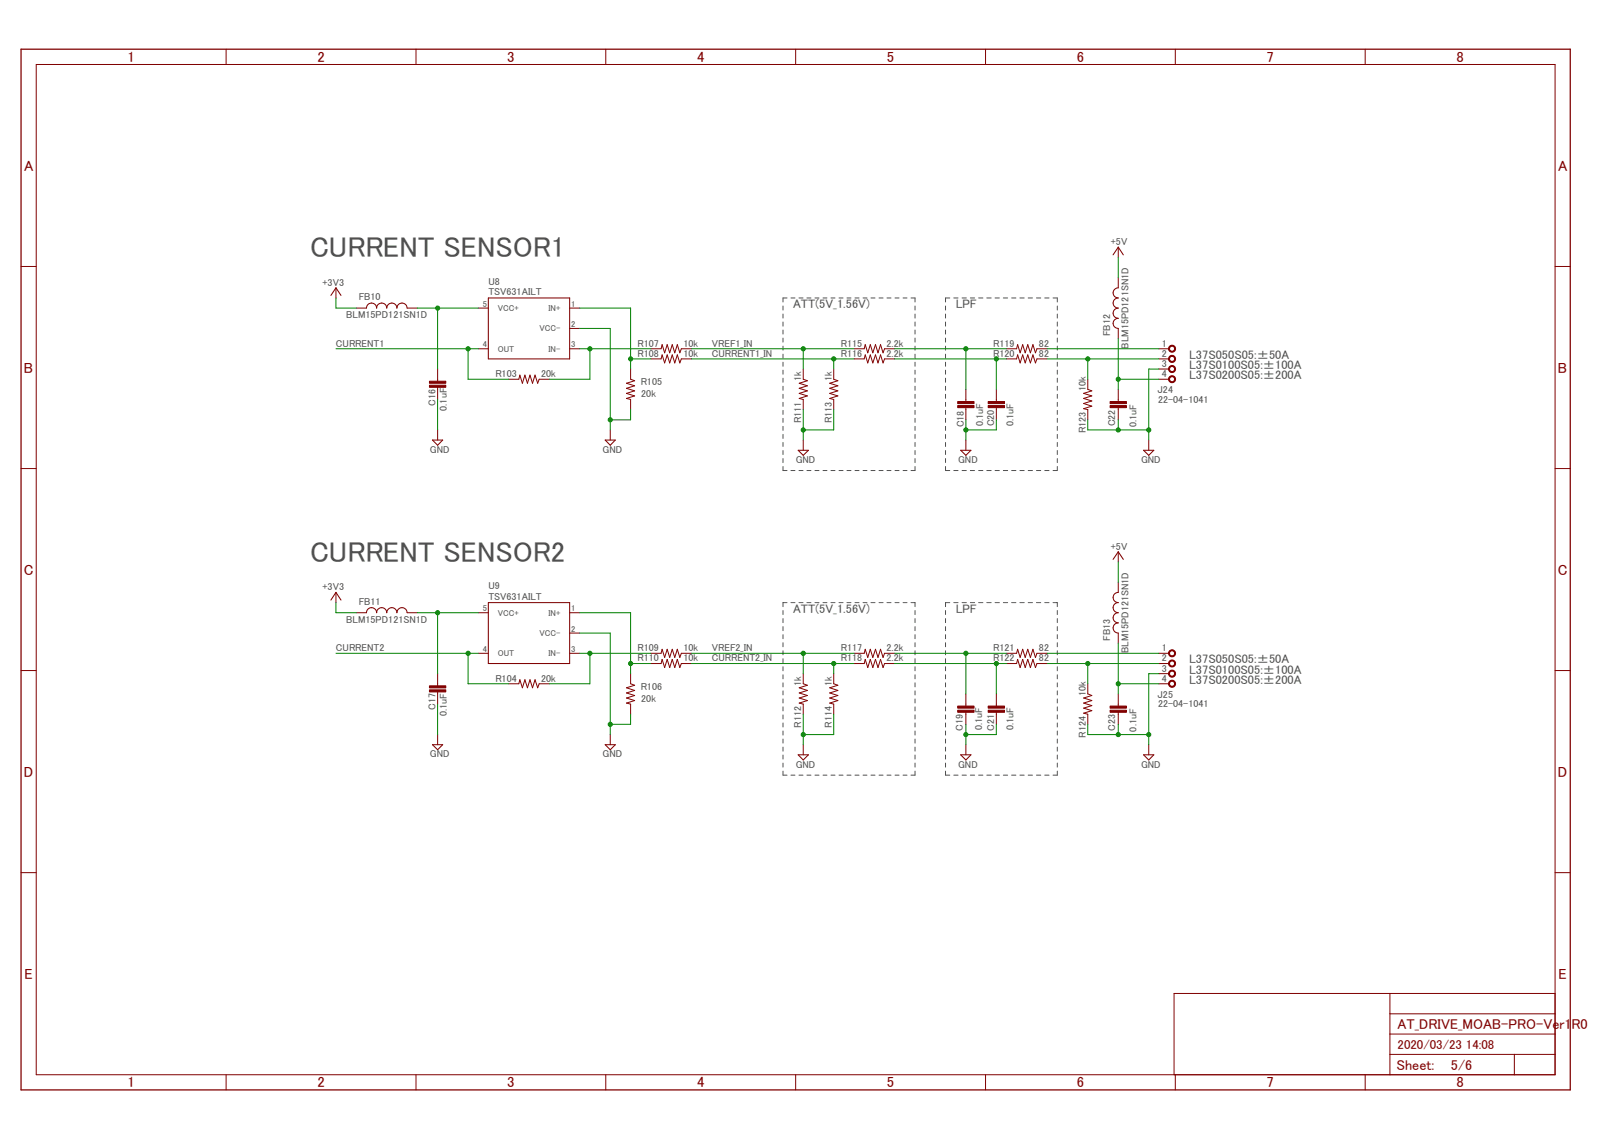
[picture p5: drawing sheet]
<svg xmlns="http://www.w3.org/2000/svg" width="297mm" height="210mm" viewBox="0 0 297 210" stroke-linecap="round" stroke-linejoin="round" font-family="sans-serif">
<g fill="none" stroke="#505050" stroke-width=".18">
<path d="M144.1 56.3v.8M144.1 57.8v.8M144.1 59.3v.7M144.8 54.9h-.7v.7M145.6 54.9h.7M147 54.9h.8M148.5 54.9h.7M150 54.9h.7M151.5 54.9h.7M152.9 54.9h.8M154.4 54.9h.8M155.9 54.9h.7"/>
<path d="M157.4 54.9h.7M158.8 54.9h.8M160.3 54.9h.7M161.8 54.9h.7M163.2 54.9h.8M164.7 54.9h.8M166.2 54.9h.7M167.7 54.9h.7v.7M168.4 56.3v.8M168.4 57.8v.8M168.4 59.3v.7M174 56.3v.8"/>
<path d="M174 57.8v.8M174 59.3v.7M174.8 54.9h-.8v.7M175.5 54.9h.8M177.1 54.9h.7M178.6 54.9h.8M180.1 54.9h.8M181.6 54.9h.8M183.1 54.9h.8M184.7 54.9h.7M186.2 54.9h.8M187.7 54.9h.8"/>
<path d="M189.2 54.9h.8M190.8 54.9h.7M192.3 54.9h.8M193.8 54.9h.8v.7M194.6 56.3v.8M194.6 57.8v.8M194.6 59.3v.7M144.1 60.8v.7M144.1 62.3v.7M144.1 63.7v.8M144.1 65.2v.8M144.1 66.7v.7"/>
<path d="M144.1 68.2v.7M144.1 69.6v.8M144.1 71.1v.8M144.1 72.6v.7M144.1 74.1v.7M144.1 75.6v.7M144.1 77v.8M144.1 78.5v.7M144.1 80v.7M168.4 60.8v.7M168.4 62.3v.7M168.4 63.7v.8"/>
<path d="M168.4 65.2v.8M168.4 66.7v.7M168.4 68.2v.7M168.4 69.6v.8M168.4 71.1v.8M168.4 72.6v.7M168.4 74.1v.7M168.4 75.6v.7M168.4 77v.8M168.4 78.5v.7M168.4 80v.7M174 60.8v.7"/>
<path d="M174 62.3v.7M174 63.7v.8M174 65.2v.8M174 66.7v.7M174 68.2v.7M174 69.6v.8M174 71.1v.8M174 72.6v.7M174 74.1v.7M174 75.6v.7M174 77v.8M174 78.5v.7"/>
<path d="M174 80v.7M194.6 60.8v.7M194.6 62.3v.7M194.6 63.7v.8M194.6 65.2v.8M194.6 66.7v.7M194.6 68.2v.7M194.6 69.6v.8M194.6 71.1v.8M194.6 72.6v.7M194.6 74.1v.7M194.6 75.6v.7"/>
<path d="M194.6 77v.8M194.6 78.5v.7M194.6 80v.7M144.1 85.9v.7h.7M144.1 81.5v.7M144.1 83v.7M144.1 84.4v.8M145.6 86.6h.7M147 86.6h.8M148.5 86.6h.7M150 86.6h.7M151.5 86.6h.7"/>
<path d="M152.9 86.6h.8M154.4 86.6h.8M155.9 86.6h.7M157.4 86.6h.7M158.8 86.6h.8M160.3 86.6h.7M161.8 86.6h.7M163.2 86.6h.8M164.7 86.6h.8M166.2 86.6h.7M168.4 85.9v.7h-.7M168.4 81.5v.7"/>
<path d="M168.4 83v.7M168.4 84.4v.8M174 81.5v.7M174 83v.7M174 84.4v.8M174 85.9v.7h.8M175.5 86.6h.8M177.1 86.6h.7M178.6 86.6h.8M180.1 86.6h.8M181.6 86.6h.8M183.1 86.6h.8"/>
<path d="M184.7 86.6h.7M186.2 86.6h.8M187.7 86.6h.8M189.2 86.6h.8M190.8 86.6h.7M192.3 86.6h.8M194.6 85.9v.7h-.8M194.6 81.5v.7M194.6 83v.7M194.6 84.4v.8M144.1 112.4v.8M144.1 113.9v.7"/>
<path d="M144.1 115.4v.7M144.1 116.9v.7M144.1 118.3v.8M144.1 119.8v.8M144.8 111h-.7v.7M145.6 111h.7M147 111h.8M148.5 111h.7M150 111h.7M151.5 111h.7M152.9 111h.8M154.4 111h.8"/>
<path d="M155.9 111h.7M157.4 111h.7M158.8 111h.8M160.3 111h.7M161.8 111h.7M163.2 111h.8M164.7 111h.8M166.2 111h.7M167.7 111h.7v.7M168.4 112.4v.8M168.4 113.9v.7M168.4 115.4v.7"/>
<path d="M168.4 116.9v.7M168.4 118.3v.8M168.4 119.8v.8M174 112.4v.8M174 113.9v.7M174 115.4v.7M174 116.9v.7M174 118.3v.8M174 119.8v.8M174.8 111h-.8v.7M175.5 111h.8M177.1 111h.7"/>
<path d="M178.6 111h.8M180.1 111h.8M181.6 111h.8M183.1 111h.8M184.7 111h.7M186.2 111h.8M187.7 111h.8M189.2 111h.8M190.8 111h.7M192.3 111h.8M193.8 111h.8v.7M194.6 112.4v.8"/>
<path d="M194.6 113.9v.7M194.6 115.4v.7M194.6 116.9v.7M194.6 118.3v.8M194.6 119.8v.8M144.1 121.3v.7M144.1 122.8v.7M144.1 124.2v.8M144.1 125.7v.8M144.1 127.2v.8M144.1 128.7v.7M144.1 130.2v.7"/>
<path d="M144.1 131.6v.8M144.1 133.1v.8M144.1 134.6v.7M144.1 136.1v.7M144.1 137.6v.7M144.1 139v.8M168.4 121.3v.7M168.4 122.8v.7M168.4 124.2v.8M168.4 125.7v.8M168.4 127.2v.8M168.4 128.7v.7"/>
<path d="M168.4 130.2v.7M168.4 131.6v.8M168.4 133.1v.8M168.4 134.6v.7M168.4 136.1v.7M168.4 137.6v.7M168.4 139v.8M174 121.3v.7M174 122.8v.7M174 124.2v.8M174 125.7v.8M174 127.2v.8"/>
<path d="M174 128.7v.7M174 130.2v.7M174 131.6v.8M174 133.1v.8M174 134.6v.7M174 136.1v.7M174 137.6v.7M174 139v.8M194.6 121.3v.7M194.6 122.8v.7M194.6 124.2v.8M194.6 125.7v.8"/>
<path d="M194.6 127.2v.8M194.6 128.7v.7M194.6 130.2v.7M194.6 131.6v.8M194.6 133.1v.8M194.6 134.6v.7M194.6 136.1v.7M194.6 137.6v.7M194.6 139v.8M144.1 140.5v.7M144.1 142v.7h.7M145.6 142.7h.7"/>
<path d="M147 142.7h.8M148.5 142.7h.7M150 142.7h.7M151.5 142.7h.7M152.9 142.7h.8M154.4 142.7h.8M155.9 142.7h.7M157.4 142.7h.7M158.8 142.7h.8M160.3 142.7h.7M161.8 142.7h.7M163.2 142.7h.8"/>
<path d="M164.7 142.7h.8M166.2 142.7h.7M168.4 140.5v.7M168.4 142v.7h-.7M174 140.5v.7M174 142v.7h.8M175.5 142.7h.8M177.1 142.7h.7M178.6 142.7h.8M180.1 142.7h.8M181.6 142.7h.8M183.1 142.7h.8"/>
<path d="M184.7 142.7h.7M186.2 142.7h.8M187.7 142.7h.8M189.2 142.7h.8M190.8 142.7h.7M192.3 142.7h.8M194.6 140.5v.7M194.6 142v.7h-.8"/>
</g>
<g fill="none" stroke="#800000" stroke-width=".18">
<path d="M6.7 11.9h279.5v186h-279.5zM41.6 9.1v2.8M76.6 9.1v2.8M111.5 9.1v2.8M146.4 9.1v2.8M181.4 9.1v2.8M216.3 9.1v2.8M251.2 9.1v2.8M3.9 49.1h2.8M61.8 53v1.9M65.6 56.7h1.8M74.9 56.7h1.9"/>
<path d="M88 56.7h1.9M104.8 56.7h1.9M205.8 45.5v1.9M205.8 51.1v1.9M286.2 49.1h2.8M80.5 67.9v2.3M80.5 71.3v2.3M80.5 79.2v1.8M88 64.2h1.9M93.6 69.8h1.9l.2-.7 .4 1.5 .5-1.5 .5 1.5 .4-1.5 .5 1.5 .5-1.5 .5 1.5 .2-.8h1.9M104.8 64.2h1.9M104.8 60.5h1.9"/>
<path d="M112.3 79.2v1.8M116.1 67.9v1.9l.7 .3-1.5 .5 1.5 .4-1.5 .5 1.5 .5-1.5 .4 1.5 .5-1.5 .5 .8 .2v1.8M119.8 66.1h1.9l.2-.8 .4 1.5 .5-1.5 .5 1.5 .4-1.5 .5 1.5 .5-1.5 .4 1.5 .3-.7h1.9M119.8 64.2h1.9l.2-.7 .4 1.5 .5-1.5 .5 1.5 .4-1.5 .5 1.5 .5-1.5 .4 1.5 .3-.8h1.9M147.8 67.9v1.9l.8 .3-1.5 .5 1.5 .4-1.5 .5 1.5 .5-1.5 .4 1.5 .5-1.5 .5 .7 .2v1.8M153.4 67.9v1.9l.8 .3-1.5 .5 1.5 .4-1.5 .5 1.5 .5-1.5 .4 1.5 .5-1.5 .5 .7 .2v1.8M157.2 66.1h1.8l.2-.8 .5 1.5 .5-1.5 .4 1.5 .5-1.5 .5 1.5 .5-1.5 .4 1.5 .3-.7h1.9M157.2 64.2h1.8l.2-.7 .5 1.5 .5-1.5 .4 1.5 .5-1.5 .5 1.5 .5-1.5 .4 1.5 .3-.8h1.9M177.8 71.7v2.2M177.8 75.1v2.2M183.4 71.7v2.2M183.4 75.1v2.2"/>
<path d="M185.2 66.1h1.9l.2-.8 .4 1.5 .5-1.5 .5 1.5 .4-1.5 .5 1.5 .5-1.5 .5 1.5 .2-.7h1.9M185.2 64.2h1.9l.2-.7 .4 1.5 .5-1.5 .5 1.5 .4-1.5 .5 1.5 .5-1.5 .5 1.5 .2-.8h1.9M200.2 69.8v1.9l.7 .3-1.5 .4 1.5 .5-1.5 .5 1.5 .4-1.5 .5 1.5 .5-1.5 .4 .8 .2v1.9M205.8 60.5v1.8M205.8 71.7v2.2M205.8 75.1v2.2M3.9 86.3h2.8M147.8 81v1.9M177.8 81v1.9M211.4 81v1.9M286.2 86.3h2.8M61.8 109.1v1.9"/>
<path d="M65.6 112.8h1.8M74.9 112.8h1.9M88 112.8h1.9M104.8 112.8h1.9M104.8 116.6h1.9M205.8 101.6v1.9M205.8 107.2v1.9M205.8 116.6v1.8M3.9 123.5h2.8M80.5 124v2.3M80.5 127.4v2.2M80.5 135.3v1.8"/>
<path d="M88 120.3h1.9M93.6 125.9h1.9l.2-.7 .4 1.4 .5-1.4 .5 1.4 .4-1.4 .5 1.4 .5-1.4 .5 1.4 .2-.7h1.9M104.8 120.3h1.9M112.3 135.3v1.8M116.1 124v1.9l.7 .3-1.5 .4 1.5 .5-1.5 .5 1.5 .5-1.5 .4 1.5 .5-1.5 .5 .8 .1v1.9M119.8 122.2h1.9l.2-.8 .4 1.5 .5-1.5 .5 1.5 .4-1.5 .5 1.5 .5-1.5 .4 1.5 .3-.7h1.9M119.8 120.3h1.9l.2-.8 .4 1.6 .5-1.6 .5 1.6 .4-1.6 .5 1.6 .5-1.6 .4 1.6 .3-.8h1.9M147.8 124v1.9l.8 .3-1.5 .4 1.5 .5-1.5 .5 1.5 .5-1.5 .4 1.5 .5-1.5 .5 .7 .1v1.9M147.8 137.1v1.9M153.4 124v1.9l.8 .3-1.5 .4 1.5 .5-1.5 .5 1.5 .5-1.5 .4 1.5 .5-1.5 .5 .7 .1v1.9M157.2 122.2h1.8l.2-.8 .5 1.5 .5-1.5 .4 1.5 .5-1.5 .5 1.5 .5-1.5 .4 1.5 .3-.7h1.9M157.2 120.3h1.8l.2-.8 .5 1.6 .5-1.6 .4 1.6 .5-1.6 .5 1.6 .5-1.6 .4 1.6 .3-.8h1.9"/>
<path d="M177.8 127.8v2.2M177.8 131.1v2.3M177.8 137.1v1.9M183.4 127.8v2.2M183.4 131.1v2.3M185.2 122.2h1.9l.2-.8 .4 1.5 .5-1.5 .5 1.5 .4-1.5 .5 1.5 .5-1.5 .5 1.5 .2-.7h1.9M185.2 120.3h1.9l.2-.8 .4 1.6 .5-1.6 .5 1.6 .4-1.6 .5 1.6 .5-1.6 .5 1.6 .2-.8h1.9M200.2 125.9v1.9l.7 .3-1.5 .4 1.5 .5-1.5 .5 1.5 .4-1.5 .5 1.5 .5-1.5 .4 .8 .2v1.9M205.8 127.8v2.2M205.8 131.1v2.3M211.4 137.1v1.9M286.2 123.5h2.8"/>
<path d="M3.9 160.7h2.8M286.2 160.7h2.8M41.6 197.9v2.8M76.6 197.9v2.8M111.5 197.9v2.8M146.4 197.9v2.8M181.4 197.9v2.8M216.3 197.9v2.8M251.2 197.9v2.8M255.8 194.1h30.4M255.8 182.9v15M255.8 190.4h30.4"/>
<path d="M255.8 186.7h30.4M278.7 194.1v3.8M286.2 182.9h-70.1v15"/>
</g>
<path d="M3.9 9.1h285.1v191.6h-285.1z" fill="none" stroke="#800000" stroke-width=".23"/>
<g fill="none" stroke="#800000" stroke-width=".19">
<path d="M60.9 54.4l.9-1.4 1 1.4M67.4 56.7a.94 .94 0 0 1 1-.9 .94 .94 0 0 1 .9 .9 .93 .93 0 0 1 1-.9 .93 .93 0 0 1 .9 .9 .93 .93 0 0 1 .9-.9 .93 .93 0 0 1 .9 .9 .94 .94 0 0 1 1-.9 .94 .94 0 0 1 .9 .9M89.9 54.9h14.9v11.2h-14.9zM204.9 46.9l.9-1.4 .9 1.4M205.8 53a.93 .93 0 0 0-.9 .9 .93 .93 0 0 0 .9 1 .93 .93 0 0 0-.9 .9 .93 .93 0 0 0 .9 .9 .94 .94 0 0 0-.9 1 .94 .94 0 0 0 .9 .9 .93 .93 0 0 0-.9 .9 .93 .93 0 0 0 .9 1M213.3 64.2h1.8M213.3 66.1h1.8M213.3 67.9h1.8M213.3 69.8h1.8M79.6 81h1.9l-1 1zM111.4 81h1.8l-.9 1zM146.9 82.9h1.9l-1 .9z"/>
<path d="M176.8 82.9h1.9l-.9 .9zM210.5 82.9h1.8l-.9 .9zM60.9 110.5l.9-1.4 1 1.4M67.4 112.8a.94 .94 0 0 1 1-.9 .94 .94 0 0 1 .9 .9 .93 .93 0 0 1 1-.9 .93 .93 0 0 1 .9 .9 .93 .93 0 0 1 .9-.9 .93 .93 0 0 1 .9 .9 .94 .94 0 0 1 1-.9 .94 .94 0 0 1 .9 .9M89.9 111h14.9v11.2h-14.9zM204.9 103l.9-1.4 .9 1.4M205.8 109.1a.94 .94 0 0 0-.9 .9 .94 .94 0 0 0 .9 1 .93 .93 0 0 0-.9 .9 .93 .93 0 0 0 .9 .9 .93 .93 0 0 0-.9 .9 .93 .93 0 0 0 .9 1 .94 .94 0 0 0-.9 .9 .94 .94 0 0 0 .9 1M79.6 137.1h1.9l-1 .9zM111.4 137.1h1.8l-.9 .9zM146.9 139h1.9l-1 .9zM176.8 139h1.9l-.9 .9zM210.5 139h1.8l-.9 .9z"/>
<path d="M213.3 120.3h1.8M213.3 122.2h1.8M213.3 124h1.8M213.3 125.9h1.8"/>
</g>
<g fill="#800000" stroke="#800000" stroke-width=".18">
<path d="M215.2 63.8a.65 .65 0 0 1 1.1 .1 .65 .65 0 0 1-.4 .9 .65 .65 0 0 1-.8-.6h.1a.46 .46 0 0 1 .7-.4 .46 .46 0 0 1 .1 .8 .46 .46 0 0 1-.7-.2l-.1-.2h-.1z" fill-rule="evenodd"/>
<path d="M215.2 65.6a.65 .65 0 0 1 1.1 .1 .65 .65 0 0 1-.4 1 .65 .65 0 0 1-.8-.6h.1a.46 .46 0 0 1 .7-.4 .46 .46 0 0 1 .1 .8 .46 .46 0 0 1-.7-.2l-.1-.2h-.1z" fill-rule="evenodd"/>
<path d="M215.2 67.5a.65 .65 0 0 1 1.1 .1 .65 .65 0 0 1-.4 1 .65 .65 0 0 1-.8-.7h.1a.46 .46 0 0 1 .7-.3 .46 .46 0 0 1 .1 .7 .46 .46 0 0 1-.7-.2l-.1-.2h-.1z" fill-rule="evenodd"/>
<path d="M215.2 69.4a.65 .65 0 0 1 1.1 .1 .65 .65 0 0 1-.4 .9 .65 .65 0 0 1-.8-.6h.1a.47 .47 0 0 1 .7-.4 .47 .47 0 0 1 .1 .8 .47 .47 0 0 1-.7-.2l-.1-.2h-.1z" fill-rule="evenodd"/>
<path d="M215.2 119.8a.65 .65 0 0 1 1.1 .1 .65 .65 0 0 1-.4 1 .65 .65 0 0 1-.8-.6h.1a.46 .46 0 0 1 .7-.4 .46 .46 0 0 1 .1 .8 .46 .46 0 0 1-.7-.2l-.1-.2h-.1z" fill-rule="evenodd"/>
<path d="M215.2 121.7a.65 .65 0 0 1 1.1 .1 .65 .65 0 0 1-.4 1 .65 .65 0 0 1-.8-.6h.1a.46 .46 0 0 1 .7-.4 .46 .46 0 0 1 .1 .7 .46 .46 0 0 1-.7-.2l-.1-.1h-.1z" fill-rule="evenodd"/>
<path d="M215.2 123.6a.65 .65 0 0 1 1.1 .1 .65 .65 0 0 1-.4 1 .65 .65 0 0 1-.8-.7h.1a.46 .46 0 0 1 .7-.3 .46 .46 0 0 1 .1 .7 .46 .46 0 0 1-.7-.2l-.1-.2h-.1z" fill-rule="evenodd"/>
<path d="M215.2 125.5a.65 .65 0 0 1 1.1 0 .65 .65 0 0 1-.4 1 .65 .65 0 0 1-.8-.6h.1a.46 .46 0 0 1 .7-.4 .46 .46 0 0 1 .1 .8 .46 .46 0 0 1-.7-.2l-.1-.2h-.1z" fill-rule="evenodd"/>
</g>
<g fill="#800000" stroke="#800000" stroke-width=".18">
<path d="M204.3 74.7h3v.4h-3z"/>
<path d="M204.3 73.9h3v.4h-3z"/>
<path d="M181.9 74.7h3v.4h-3z"/>
<path d="M181.9 73.9h3v.4h-3z"/>
<path d="M176.3 74.7h3v.4h-3z"/>
<path d="M176.3 73.9h3v.4h-3z"/>
<path d="M79 70.9h3v.4h-3z"/>
<path d="M79 70.2h3v.4h-3z"/>
<path d="M204.3 130.8h3v.3h-3z"/>
<path d="M204.3 130h3v.4h-3z"/>
<path d="M181.9 130.8h3v.3h-3z"/>
<path d="M181.9 130h3v.4h-3z"/>
<path d="M176.3 130.8h3v.3h-3z"/>
<path d="M176.3 130h3v.4h-3z"/>
<path d="M79 127h3v.4h-3z"/>
<path d="M79 126.3h3v.4h-3z"/>
</g>
<g fill="none" stroke="#008000" stroke-width=".18">
<path d="M61.8 54.9v1.8h3.8M76.8 56.7h11.2M80.5 56.7v11.2M106.7 56.7h9.4v11.2M205.8 47.4v3.7M61.8 64.2h26.2M80.5 73.6v5.6M86.1 64.2v5.6h7.5M106.7 60.5h5.6v18.7M106.7 64.2h13.1M108.6 64.2v5.6h-7.5M116.1 75.4v1.9h-3.8"/>
<path d="M116.1 66.1h3.7M127.3 66.1h29.9M127.3 64.2h29.9M147.8 64.2v3.7M147.8 75.4v5.6M153.4 75.4v3.8h-5.6M153.4 66.1v1.8M164.7 66.1h20.5M164.7 64.2h20.5M177.8 64.2v7.5M177.8 77.3v3.7M183.4 77.3v1.9h-5.6"/>
<path d="M183.4 66.1v5.6M192.7 66.1h20.6M192.7 64.2h20.6M200.2 77.3v1.9h11.2M200.2 66.1v3.7M205.8 62.3v9.4M205.8 77.3v1.9M205.8 69.8h7.5M213.3 67.9h-1.9v13.1M61.8 111v1.8h3.8M76.8 112.8h11.2M80.5 112.8v11.2"/>
<path d="M106.7 116.6h5.6v18.7M106.7 112.8h9.4v11.2M205.8 103.5v3.7M205.8 118.4v9.4M61.8 120.3h26.2M80.5 129.6v5.7M86.1 120.3v5.6h7.5M106.7 120.3h13.1M108.6 120.3v5.6h-7.5M116.1 131.5v1.9h-3.8M116.1 122.2h3.7M127.3 122.2h29.9"/>
<path d="M127.3 120.3h29.9M147.8 120.3v3.7M147.8 131.5v5.6M153.4 122.2v1.8M153.4 131.5v3.8h-5.6M164.7 122.2h20.5M164.7 120.3h20.5M177.8 120.3v7.5M177.8 133.4v3.7M183.4 122.2v5.6M183.4 133.4v1.9h-5.6M192.7 122.2h20.6"/>
<path d="M192.7 120.3h20.6M200.2 122.2v3.7M200.2 133.4v1.9h11.2M205.8 133.4v1.9M205.8 125.9h7.5M213.3 124h-1.9v13.1"/>
</g>
<g fill="#008000" stroke="#008000" stroke-width=".18">
<circle cx="211.4" cy="79.2" r=".38"/>
<circle cx="205.8" cy="79.2" r=".38"/>
<circle cx="177.8" cy="79.2" r=".38"/>
<circle cx="147.8" cy="79.2" r=".38"/>
<circle cx="112.3" cy="77.3" r=".38"/>
<circle cx="211.4" cy="135.3" r=".38"/>
<circle cx="205.8" cy="135.3" r=".38"/>
<circle cx="177.8" cy="135.3" r=".38"/>
<circle cx="147.8" cy="135.3" r=".38"/>
<circle cx="112.3" cy="133.4" r=".38"/>
<circle cx="153.4" cy="122.2" r=".38"/>
<circle cx="200.2" cy="66.1" r=".38"/>
<circle cx="147.8" cy="120.3" r=".38"/>
<circle cx="183.4" cy="66.1" r=".38"/>
<circle cx="177.8" cy="64.2" r=".38"/>
<circle cx="108.6" cy="64.2" r=".38"/>
<circle cx="116.1" cy="66.1" r=".38"/>
<circle cx="80.5" cy="56.7" r=".38"/>
<circle cx="200.2" cy="122.2" r=".38"/>
<circle cx="183.4" cy="122.2" r=".38"/>
<circle cx="177.8" cy="120.3" r=".38"/>
<circle cx="108.6" cy="120.3" r=".38"/>
<circle cx="116.1" cy="122.2" r=".38"/>
<circle cx="80.5" cy="112.8" r=".38"/>
<circle cx="86.1" cy="64.2" r=".38"/>
<circle cx="147.8" cy="64.2" r=".38"/>
<circle cx="153.4" cy="66.1" r=".38"/>
<circle cx="86.1" cy="120.3" r=".38"/>
<circle cx="205.8" cy="69.8" r=".38"/>
<circle cx="205.8" cy="125.9" r=".38"/>
</g>
<g font-size="5.3" fill="#505050">
<text x="57.1" y="47.4">CURRENT SENSOR1</text>
<text x="57.1" y="103.5">CURRENT SENSOR2</text>
</g>
<g font-size="2.7" fill="#800000">
<text x="23.5" y="11.4">1</text>
<text x="58.4" y="11.4">2</text>
<text x="93.3" y="11.4">3</text>
<text x="128.3" y="11.4">4</text>
<text x="163.2" y="11.4">5</text>
<text x="198.2" y="11.4">6</text>
<text x="233.1" y="11.4">7</text>
<text x="268" y="11.4">8</text>
<text x="4.4" y="31.4">A</text>
<text x="286.7" y="31.4">A</text>
<text x="4.4" y="68.6">B</text>
<text x="286.7" y="68.6">B</text>
<text x="4.4" y="105.8">C</text>
<text x="286.7" y="105.8">C</text>
<text x="4.4" y="143">D</text>
<text x="286.7" y="143">D</text>
<text x="4.5" y="180.2">E</text>
<text x="286.8" y="180.2">E</text>
<text x="23.5" y="200.2">1</text>
<text x="58.4" y="200.2">2</text>
<text x="93.3" y="200.2">3</text>
<text x="128.3" y="200.2">4</text>
<text x="163.2" y="200.2">5</text>
<text x="198.2" y="200.2">6</text>
<text x="233.1" y="200.2">7</text>
<text x="268" y="200.2">8</text>
</g>
<g font-size="2.6" fill="#800000">
<text x="257.2" y="189.5">AT_DRIVE_MOAB-PRO-Ver1</text>
<text x="289.2" y="189.5">R0</text>
<text x="257" y="197">Sheet:</text>
<text x="267" y="196.9">5/6</text>
</g>
<g font-size="2.4" fill="#800000">
<text x="257.2" y="193.2">2020/03/23</text>
<text x="269.8" y="193.2">14:08</text>
</g>
<g font-size="2.3" fill="#505050">
<text x="146" y="56.7">ATT(5V_1.56V)</text>
<text x="175.9" y="56.7">LPF</text>
<text x="218.9" y="66.1">L37S050S05:±50A</text>
<text x="218.9" y="67.9">L37S0100S05:±100A</text>
<text x="218.9" y="69.8">L37S0200S05:±200A</text>
<text x="146" y="112.8">ATT(5V_1.56V)</text>
<text x="175.9" y="112.8">LPF</text>
<text x="218.9" y="122.2">L37S050S05:±50A</text>
<text x="218.9" y="124">L37S0100S05:±100A</text>
<text x="218.9" y="125.9">L37S0200S05:±200A</text>
</g>
<g font-size="1.8" fill="#505050">
<text x="204.5" y="45.1">+5V</text>
<text x="59.4" y="52.6">+3V3</text>
<text x="89.9" y="52.4">U8</text>
<text x="63.7" y="58.6">BLM15PD121SN1D</text>
<text x="66" y="55.2">FB10</text>
<text x="89.9" y="54.3">TSV631AILT</text>
<text x="61.8" y="63.8">CURRENT1</text>
<text x="117.4" y="63.8">R107</text>
<text x="117.4" y="65.7">R108</text>
<text x="125.8" y="63.8">10k</text>
<text x="125.8" y="65.7">10k</text>
<text x="131" y="63.8">VREF1_IN</text>
<text x="131" y="65.7">CURRENT1_IN</text>
<text x="154.7" y="63.8">R115</text>
<text x="154.7" y="65.7">R116</text>
<text x="163.2" y="63.8">2.2k</text>
<text x="163.2" y="65.7">2.2k</text>
<text x="182.8" y="65.7">R120</text>
<text x="182.8" y="63.8">R119</text>
<text x="191.2" y="65.7">82</text>
<text x="191.2" y="63.8">82</text>
<text x="204.3" y="61.9" transform="rotate(-90 204.3 61.9)">FB12</text>
<text x="207.7" y="64.2" transform="rotate(-90 207.7 64.2)">BLM15PD121SN1D</text>
<text x="213.8" y="63.8">1</text>
<text x="213.8" y="65.7">2</text>
<text x="91.2" y="69.4">R103</text>
<text x="99.6" y="69.4">20k</text>
<text x="117.9" y="70.9">R105</text>
<text x="147.5" y="70.2" transform="rotate(-90 147.5 70.2)">1k</text>
<text x="153.1" y="70.2" transform="rotate(-90 153.1 70.2)">1k</text>
<text x="213.8" y="67.6">3</text>
<text x="213.8" y="69.4">4</text>
<text x="80.2" y="74.8" transform="rotate(-90 80.2 74.8)">C16</text>
<text x="82.2" y="75.6" transform="rotate(-90 82.2 75.6)">0.1uF</text>
<text x="118" y="73.2">20k</text>
<text x="147.5" y="77.9" transform="rotate(-90 147.5 77.9)">R111</text>
<text x="153.1" y="77.9" transform="rotate(-90 153.1 77.9)">R113</text>
<text x="199.8" y="72.1" transform="rotate(-90 199.8 72.1)">10k</text>
<text x="213" y="72.4">J24</text>
<text x="213.1" y="74.1">22-04-1041</text>
<text x="79.1" y="83.4">GND</text>
<text x="110.9" y="83.4">GND</text>
<text x="177.4" y="78.7" transform="rotate(-90 177.4 78.7)">C18</text>
<text x="180.9" y="78.4" transform="rotate(-90 180.9 78.4)">0.1uF</text>
<text x="183" y="78.5" transform="rotate(-90 183 78.5)">C20</text>
<text x="186.5" y="78.4" transform="rotate(-90 186.5 78.4)">0.1uF</text>
<text x="199.8" y="79.7" transform="rotate(-90 199.8 79.7)">R123</text>
<text x="205.2" y="78.5" transform="rotate(-90 205.2 78.5)">C22</text>
<text x="209.2" y="78.6" transform="rotate(-90 209.2 78.6)">0.1uF</text>
<text x="146.4" y="85.2">GND</text>
<text x="176.3" y="85.2">GND</text>
<text x="210" y="85.2">GND</text>
<text x="204.5" y="101.2">+5V</text>
<text x="59.4" y="108.7">+3V3</text>
<text x="66" y="111.3">FB11</text>
<text x="89.9" y="110.4">TSV631AILT</text>
<text x="89.9" y="108.5">U9</text>
<text x="61.8" y="119.9">CURRENT2</text>
<text x="63.7" y="114.7">BLM15PD121SN1D</text>
<text x="117.4" y="119.9">R109</text>
<text x="125.8" y="119.9">10k</text>
<text x="131" y="119.9">VREF2_IN</text>
<text x="154.7" y="119.9">R117</text>
<text x="163.2" y="119.9">2.2k</text>
<text x="182.8" y="119.9">R121</text>
<text x="191.2" y="119.9">82</text>
<text x="204.3" y="118" transform="rotate(-90 204.3 118)">FB13</text>
<text x="213.8" y="119.9">1</text>
<text x="91.2" y="125.5">R104</text>
<text x="99.6" y="125.5">20k</text>
<text x="117.4" y="121.8">R110</text>
<text x="125.8" y="121.8">10k</text>
<text x="131" y="121.8">CURRENT2_IN</text>
<text x="154.7" y="121.8">R118</text>
<text x="163.2" y="121.8">2.2k</text>
<text x="182.8" y="121.8">R122</text>
<text x="191.2" y="121.8">82</text>
<text x="207.7" y="120.3" transform="rotate(-90 207.7 120.3)">BLM15PD121SN1D</text>
<text x="213.8" y="121.8">2</text>
<text x="213.8" y="123.7">3</text>
<text x="213.8" y="125.5">4</text>
<text x="80.2" y="130.7" transform="rotate(-90 80.2 130.7)">C17</text>
<text x="82.2" y="131.9" transform="rotate(-90 82.2 131.9)">0.1uF</text>
<text x="117.9" y="127">R106</text>
<text x="118" y="129.3">20k</text>
<text x="147.5" y="126.3" transform="rotate(-90 147.5 126.3)">1k</text>
<text x="153.1" y="126.3" transform="rotate(-90 153.1 126.3)">1k</text>
<text x="199.8" y="128.1" transform="rotate(-90 199.8 128.1)">10k</text>
<text x="213" y="128.5">J25</text>
<text x="213.1" y="130.2">22-04-1041</text>
<text x="147.5" y="134" transform="rotate(-90 147.5 134)">R112</text>
<text x="153.1" y="134" transform="rotate(-90 153.1 134)">R114</text>
<text x="177.2" y="134.6" transform="rotate(-90 177.2 134.6)">C19</text>
<text x="180.7" y="134.5" transform="rotate(-90 180.7 134.5)">0.1uF</text>
<text x="183" y="134.6" transform="rotate(-90 183 134.6)">C21</text>
<text x="186.5" y="134.5" transform="rotate(-90 186.5 134.5)">0.1uF</text>
<text x="199.8" y="135.8" transform="rotate(-90 199.8 135.8)">R124</text>
<text x="205.2" y="134.6" transform="rotate(-90 205.2 134.6)">C23</text>
<text x="209.2" y="134.7" transform="rotate(-90 209.2 134.7)">0.1uF</text>
<text x="79.1" y="139.5">GND</text>
<text x="110.9" y="139.5">GND</text>
<text x="146.4" y="141.3">GND</text>
<text x="176.3" y="141.3">GND</text>
<text x="210" y="141.3">GND</text>
</g>
<g font-size="1.6" fill="#505050">
<text x="88.8" y="56.5">5</text>
<text x="91.6" y="57.3">VCC+</text>
<text x="101" y="57.3">IN+</text>
<text x="105.1" y="56.5">1</text>
<text x="88.8" y="63.9">4</text>
<text x="91.6" y="64.8">OUT</text>
<text x="99.3" y="61">VCC-</text>
<text x="101" y="64.8">IN-</text>
<text x="105.1" y="60.2">2</text>
<text x="105.1" y="63.9">3</text>
<text x="88.8" y="112.6">5</text>
<text x="91.6" y="113.4">VCC+</text>
<text x="101" y="113.4">IN+</text>
<text x="105.1" y="112.6">1</text>
<text x="99.3" y="117.1">VCC-</text>
<text x="105.1" y="116.3">2</text>
<text x="88.8" y="120">4</text>
<text x="91.6" y="120.9">OUT</text>
<text x="101" y="120.9">IN-</text>
<text x="105.1" y="120">3</text>
</g>
</svg>
